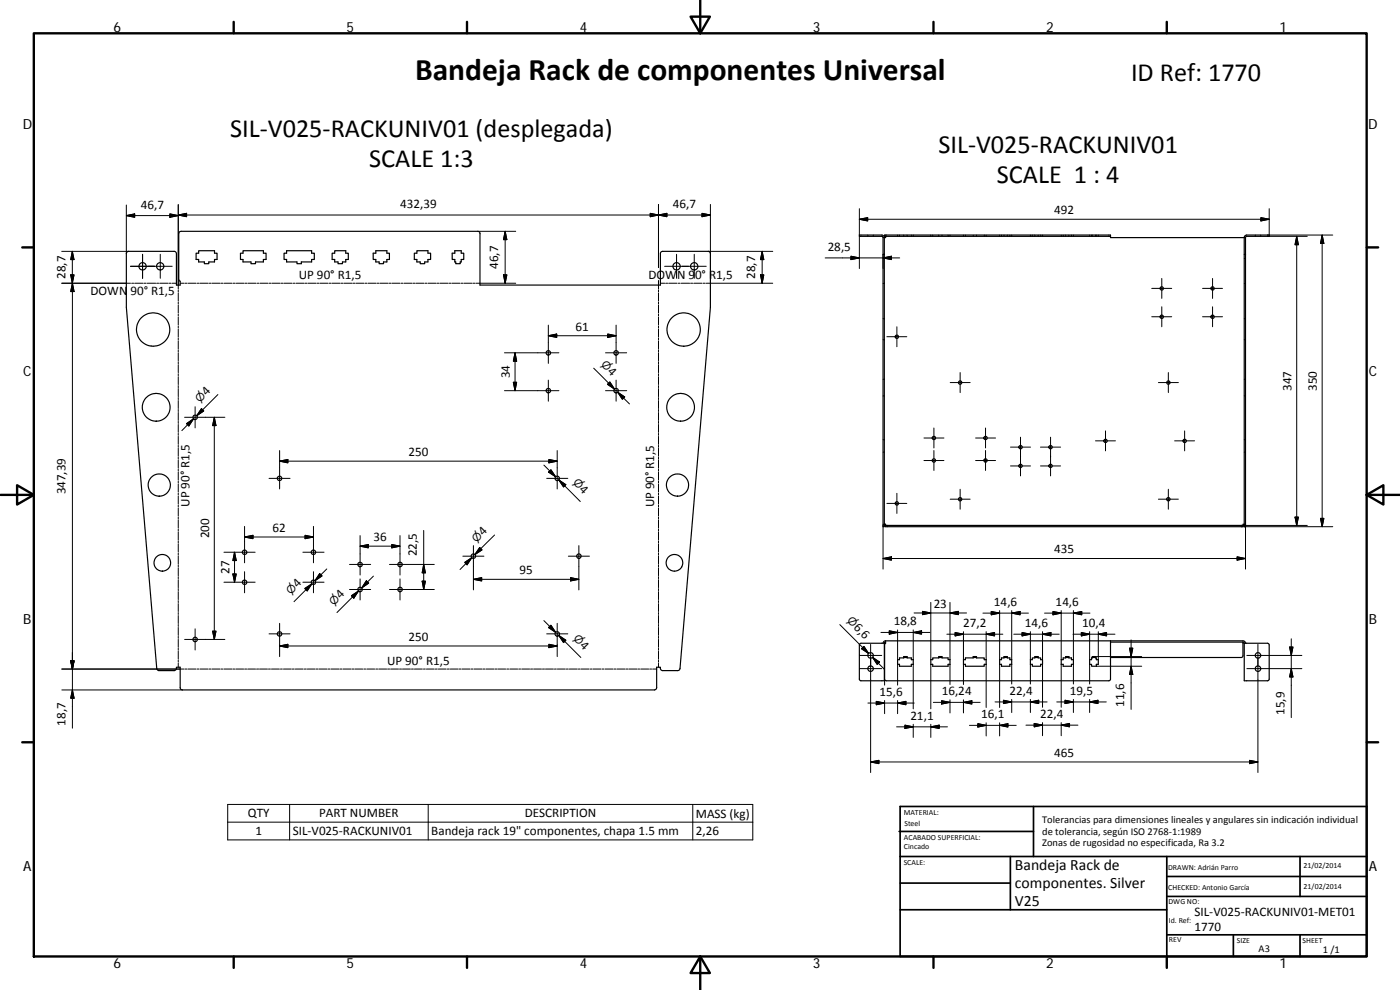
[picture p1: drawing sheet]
<svg xmlns="http://www.w3.org/2000/svg" width="420mm" height="297mm" viewBox="0 0 420 297" stroke-linecap="round" stroke-linejoin="round" font-family="sans-serif">
<g fill="none" stroke="#000" stroke-width=".3">
<path d="M18.5 75.4h20.1M21.7 75.4l.5 2.5h-1zM21.7 75.4v9.6M37.9 61.5v14.6M37.9 64.7l2.5-.5v1zM37.9 64.7h15.6M39.2 79.9h12.5M42.8 76.3v7.2M48.1 76.3v7.2M51 64.2l2.5 .5-2.5 .5zM53.5 64.5l2.5-.5v1zM53.5 64.5h159.7"/>
<path d="M53.5 61.3v25.4M143.4 69.4h11.4M151.6 69.4v15.6M151.6 69.4l.5 2.5h-1zM195.1 64l2.5 .5-2.5 .5zM197.6 64.5l2.5-.5v1zM197.6 61.3v19M199.5 79.9h12.5M203 76.3v7.2M208.4 76.3v7.2M210.7 64l2.5 .5-2.5 .5zM212.5 75.4h19.4"/>
<path d="M213.2 61.3v14.8M228.7 75.4v9.6M228.7 75.4l.5 2.5h-1zM247.6 77.4h22.4M255.4 76.9l2.5 .5-2.5 .5zM257.9 62.6v7.9M257.9 70.9v9.7M257.9 65.8l2.5-.5v1zM257.9 65.8h123M260.4 70.5v.2M260.4 70.8v.1M262.1 70.5v.2"/>
<path d="M262.1 70.8v.1M265 76.3v4.3M265 77.4l2.5-.5v1zM265 77.5h.1M265 71.3h.1M265.3 77.5h.1M265.3 71.3h.1M265.8 70.5v.2M265.8 70.8v.1M269.4 70.5v.2M269.4 70.8v.1M269.9 70.5v.2"/>
<path d="M269.9 70.8v.1M271.2 70.5v.2M271.2 70.8v.1M272.2 70.5v.2M272.2 70.8v.1M273.5 70.5v.2M273.5 70.8v.1M274.1 70.5v.2M274.1 70.8v.1M279.3 70.5v.2M279.3 70.8v.1M279.9 70.5v.2"/>
<path d="M279.9 70.8v.1M281.7 70.5v.2M281.7 70.8v.1M282.7 70.5v.2M282.7 70.8v.1M284.5 70.5v.2M284.5 70.8v.1M285.1 70.5v.2M285.1 70.8v.1M289.1 70.5v.2M289.1 70.8v.1M289.7 70.5v.2"/>
<path d="M289.7 70.8v.1M292.1 70.5v.2M292.1 70.8v.1M293.1 70.5v.2M293.1 70.8v.1M295.4 70.5v.2M295.4 70.8v.1M296 70.5v.2M296 70.8v.1M300 70.5v.2M300 70.8v.1M300.6 70.5v.2"/>
<path d="M300.6 70.8v.1M301.3 70.5v.2M301.3 70.8v.1M302.3 70.5v.2M302.3 70.8v.1M303.1 70.5v.2M303.1 70.8v.1M303.6 70.5v.2M303.6 70.8v.1M309.2 70.5v.2M309.2 70.8v.1M309.8 70.5v.2"/>
<path d="M309.8 70.8v.1M310.6 70.5v.2M310.6 70.8v.1M311.6 70.5v.2M311.6 70.8v.1M312.3 70.5v.2M312.3 70.8v.1M312.9 70.5v.2M312.9 70.8v.1M318.5 70.5v.2M318.5 70.8v.1M319.1 70.5v.2"/>
<path d="M319.1 70.8v.1M319.8 70.5v.2M319.8 70.8v.1M320.8 70.5v.2M320.8 70.8v.1M321.6 70.5v.2M321.6 70.8v.1M322.1 70.5v.2M322.1 70.8v.1M327 70.5v.2M327 70.8v.1M327.6 70.5v.2"/>
<path d="M327.6 70.8v.1M327.8 70.5v.2M327.8 70.8v.1M328.8 70.5v.2M328.8 70.8v.1M329 70.5v.2M329 70.8v.1M329.6 70.5v.2M329.6 70.8v.1M373.4 71.3h.1M373.4 77.5h.1M373.7 71.3h.1"/>
<path d="M373.7 77.5h.1M376.7 70.5v.2M376.7 70.8v.1M378.4 70.5v.2M378.4 70.8v.1M378.4 65.3l2.5 .5-2.5 .5zM380.4 70.5h19.6M380.4 70.9h11.9M380.9 62.6v7.9M389.2 70.9l.5 2.5h-1zM389.2 70.9v86.7M396.8 70.5v87.5"/>
<path d="M396.8 70.5l.5 2.5h-1zM18.5 85h20.7M21.2 82.5h1l-.5 2.5zM21.7 85l.5 2.5h-1zM21.7 85v133.5M39.5 85h.6M40.4 85h2.5M43.2 85h.7M44.2 85h2.5M47 85h.6M47.9 85h2.5M50.7 85h.7"/>
<path d="M51.7 85h1.2M53.5 87v.6M53.5 87.9v2.4M53.5 90.6v.6M53.5 91.5v2.4M53.5 94.2v.6M53.5 95.1v2.4M53.5 97.8v.6M53.5 98.7v2.4M54.1 85h1.2M55.6 85h.6M56.5 85h2.4"/>
<path d="M59.2 85h.6M60.1 85h2.4M62.8 85h.6M63.7 85h2.4M66.3 85h.7M67.3 85h2.3M70 85h.6M70.9 85h2.4M73.6 85h.6M74.5 85h2.4M77.2 85h.6M78.1 85h2.3"/>
<path d="M80.8 85h.6M81.7 85h2.4M84.4 85h.6M85.2 85h2.5M88 85h.6M88.9 85h2.4M91.6 85h.6M92.5 85h2.4M95.2 85h.6M96.1 85h2.4M98.8 85h.6M99.7 85h2.4"/>
<path d="M102.4 85h.6M103.3 85h2.4M105.9 85h.7M106.9 85h2.4M109.6 85h.6M110.5 85h2.4M113.2 85h.6M114.1 85h2.4M116.8 85h.6M117.7 85h2.3M120.4 85h.6M121.3 85h2.4"/>
<path d="M124 85h.6M124.9 85h2.4M127.6 85h.6M128.5 85h2.4M131.2 85h.6M132.1 85h2.4M134.8 85h.6M135.7 85h2.4M138.4 85h.6M139.3 85h2.4M142 85h.6M151.1 82.5h1l-.5 2.5z"/>
<path d="M154.8 85h-11.9M164.6 97.6v11.4M184.9 97.6v11.4M197.6 87v.6M197.6 87.9v2.4M197.6 90.6v.6M197.6 91.5v2.4M197.6 94.2v.6M197.6 95.1v2.4M197.6 97.8v.6M197.6 98.7v2.4M197.6 84.2v2.5"/>
<path d="M198.2 85h1.3M199.8 85h.6M200.7 85h2.5M203.5 85h.6M204.4 85h2.6M207.3 85h.6M208.2 85h2.5M211 85h.6M228.2 82.5h1l-.5 2.5zM231.9 85h-19.9M265 95.7h.1M265 85h.1"/>
<path d="M265.3 95.7h.1M265.3 85h.1M269.2 98v6M345.6 95h6.1M345.6 86.5h6.1M348.7 83.5v6M348.7 92.1v5.9M360.9 95h6M360.9 86.5h6M363.9 83.5v6M363.9 92.1v5.9M373.4 95.7h.1"/>
<path d="M373.4 85h.1M373.7 95.7h.1M373.7 85h.1M53.5 101.4v.6M53.5 102.3v2.3M53.5 104.9v.7M53.5 105.8v2.4M53.5 108.5v.6M53.5 109.4v2.4M53.5 112.1v.6M53.5 113v2.4M53.5 115.7v.6"/>
<path d="M53.5 116.6v2.4M53.5 119.3v.6M65.4 118.4l-6.4 6.3 1.8-1.7M154.1 114.7h1l-.5 2.5zM154.6 105.9v11.3M154.6 105.9l.5 2.5h-1zM164.6 100.7l2.5-.5v1zM164.6 100.7h20.3M164.6 114v6.4M167.7 105.9h-16.3M167.7 117.2h-16.3M178.2 110.5l6.2 6.2-1.7-1.7"/>
<path d="M181.7 105.9h6.4M181.7 117.2h6.4M182.4 100.2l2.5 .5-2.5 .5zM183 114.6l1.4 2.1-2.1-1.4zM184.9 114v6.4M185.4 117.7l3.5 3.5M185.4 117.7l2.1 1.4-.7 .7zM197.6 101.4v.6M197.6 102.3v2.3M197.6 104.9v.7M197.6 105.8v2.4M197.6 108.5v.6"/>
<path d="M197.6 109.4v2.4M197.6 112.1v.6M197.6 113v2.4M197.6 115.7v.6M197.6 116.6v2.4M197.6 119.3v.6M265 101.9h.1M265 118.8h.1M265 113.8h.1M265.3 101.9h.1M265.3 118.8h.1M265.3 113.8h.1"/>
<path d="M266.2 101h5.9M285.2 114.8h6M288.2 111.8v6M347.7 114.8h5.9M350.6 111.8v6M373.4 101.9h.1M373.4 118.8h.1M373.4 113.8h.1M373.7 101.9h.1M373.7 118.8h.1M373.7 113.8h.1M53.5 120.2v2.4"/>
<path d="M53.5 122.9v.6M53.5 123.8v2.4M53.5 126.4v.6M53.5 127.4v2.3M53.5 130v.6M53.5 130.9v2.4M53.5 133.6v.6M53.5 134.5v2.4M53.5 137.2v.6M53.5 138.1v2.4M55.4 125.2h12.1M56 127.1l2.1-1.4-1.4 2.1z"/>
<path d="M58.1 125.7l-3.5 3.5M58.6 122v6.4M60.5 122.6l.6 .7-2.1 1.4zM64.3 125.2v66.7M64.3 125.2l.5 2.5h-1zM83.9 138.4l2.5-.5v1zM83.9 138.4h83.3M83.9 135.2v11.5M163.2 139.6l3.6 3.5M164.7 137.9l2.5 .5-2.5 .5zM167.2 135.2v11.5M197.6 120.2v2.4"/>
<path d="M197.6 122.9v.6M197.6 123.8v2.4M197.6 126.4v.6M197.6 127.4v2.3M197.6 130v.6M197.6 130.9v2.4M197.6 133.6v.6M197.6 134.5v2.4M197.6 137.2v.6M197.6 138.1v2.4M265 135.7h.1M265 131.9h.1"/>
<path d="M265.3 135.7h.1M265.3 131.9h.1M277.3 138.2h6M277.3 131.4h6M280.3 128.4v6M280.3 135.2v6M292.8 138.2h6M292.8 131.4h6M295.8 128.4v6M295.8 135.2v6M303.3 139.8h6M303.3 134.2h6"/>
<path d="M306.3 131.2v11.6M312.3 139.8h6M312.3 134.2h6M315.3 131.2v11.6M328.8 132.3h6M331.8 129.3v6M352.5 132.3h6M355.5 129.3v6M373.4 135.7h.1M373.4 131.9h.1M373.7 135.7h.1M373.7 131.9h.1"/>
<path d="M53.5 140.8v.6M53.5 141.7v2.4M53.5 144.4v.5M53.5 145.3v2.3M53.5 148v.5M53.5 148.8v2.4M53.5 151.5v.6M53.5 152.4v2.4M53.5 155.1v.6M53.5 156v2.4M53.5 158.7v.6M53.5 159.6v2.4"/>
<path d="M73.4 157.9v11M80.7 143.5h6.3M94.1 157.9v11M127.2 159.2v17.7M164.1 143.5h6.3M164.6 141.6l.7-.7 1.5 2.2zM167.7 144l2.1 1.4-.7 .7zM169.5 145.8l-1.8-1.8 6.4 6.5M197.6 140.8v.6M197.6 141.7v2.4M197.6 144.4v.5M197.6 145.3v2.3"/>
<path d="M197.6 148v.5M197.6 148.8v2.4M197.6 151.5v.6M197.6 152.4v2.4M197.6 155.1v.6M197.6 156v2.4M197.6 158.7v.6M197.6 159.6v2.4M265 157.3h.1M265 157.6v13.2M265.3 157.3h.1M266.2 151h5.9"/>
<path d="M269.2 148v6.1M285.2 149.8h6M288.2 146.8v6M347.7 149.8h5.9M350.6 146.8v6M372.5 158h27.5M372.5 157.6h19.8M373.4 157.3h.1M373.7 157.3h.1M373.8 157.6v13.2M388.7 155.2h1l-.5 2.4zM396.3 155.5h1l-.5 2.5z"/>
<path d="M53.5 162.3v.6M53.5 163.2v2.3M53.5 165.9v.6M53.5 166.8v2.4M53.5 169.4v.7M53.5 170.3v2.4M53.5 173v.6M53.5 173.9v2.4M53.5 176.6v.6M53.5 177.5v2.4M69.9 172.2h1l-.5 2.5zM70.4 165.7v9"/>
<path d="M70.4 165.7l.5 2.5h-1zM73.4 161.1l2.5-.5v1zM73.4 161.1h20.7M73.4 171.5v6.4M76.6 165.7h-9.4M76.6 174.7h-9.4M90.9 165.7h6.3M90.9 174.7h6.3M91.5 176.6l2.1-1.4-1.4 2.1zM91.6 160.6l2.5 .5-2.5 .5zM91.8 176.9l1.8-1.7-5.4 5.3M94.1 171.5v6.4"/>
<path d="M95.9 172.1l.8 .7-2.2 1.4zM98.1 170.7l-3.6 3.5M104.9 176.9h6.3M104.9 169.4h6.3M105.5 178.8l2.1-1.5-1.4 2.2zM105.8 179.1l1.8-1.8-6.5 6.5M108.1 163.9l2.4-.5v1zM108.1 163.9h11.9M108.1 160.7v11.8M108.1 173.7v6.3M109.9 174.3l.7 .7-2 1.4zM112.1 172.9l-3.5 3.5"/>
<path d="M116.9 176.9h13.4M116.9 169.4h13.4M117.6 163.4l2.4 .5-2.4 .5zM120 160.7v11.8M120 173.7v6.3M126.7 174.4h1l-.5 2.5zM127.2 169.4l.5 2.5h-1zM138.9 166.9h6.3M139.5 168.7l2.1-1.4-1.4 2.2zM141.6 167.3l-3.5 3.6M142.1 173.8l2.5-.5v1zM142.1 173.8h31.6"/>
<path d="M142.1 163.7v13.3M144 164.3l.7 .7-2.2 1.4zM148.4 160.5l-5.9 5.9 1.8-1.8M170.6 166.9h6.3M171.2 173.3l2.5 .5-2.5 .5zM173.7 163.7v13.3M197.6 162.3v.6M197.6 163.2v2.3M197.6 165.9v.6M197.6 166.8v2.4M197.6 169.4v.7M197.6 170.3v2.4"/>
<path d="M197.6 173v.6M197.6 173.9v2.4M197.6 176.6v.6M197.6 177.5v2.4M265 167.6l2.5-.5v1zM265 167.6h108.8M371.3 167.1l2.5 .5-2.5 .5zM21.2 198.3h1l-.5 2.4zM53.5 180.2v.6M53.5 181.1v2.4M53.5 183.8v.6M53.5 184.7v2.4"/>
<path d="M53.5 187.4v.6M53.5 188.3v2.3M53.5 190.9v.6M53.5 191.8v2.4M53.5 194.5v.6M53.5 195.4v2.4M53.5 198.1v.6M53.5 199v1.2M55.4 191.9h12.1M58.6 188.7v6.3M63.8 189.4h1l-.5 2.5zM80.7 190.2h6.3"/>
<path d="M83.9 193.8l2.5-.5v1zM83.9 193.8h83.3M83.9 187v10M163.2 186.2l3.6 3.5M164.1 190.2h6.3M164.6 188.3l.7-.7 1.5 2.1zM164.7 193.3l2.5 .5-2.5 .5zM167.2 187v10M167.7 190.7l2.1 1.4-.7 .7zM169.5 192.4l-1.8-1.7 6.6 6.6M197.6 180.2v.6M197.6 181.1v2.4"/>
<path d="M197.6 183.8v.6M197.6 184.7v2.4M197.6 187.4v.6M197.6 188.3v2.3M197.6 190.9v.6M197.6 191.8v2.4M197.6 194.5v.6M197.6 195.4v2.4M197.6 198.1v.6M197.6 199v1.2M252 187.4l8.7 8.7-1.8-1.8M257.9 196.7h6.7"/>
<path d="M258.6 194.6l.7-.6 1.4 2.1zM261.3 193.3v38.5M261.9 197.2l3.5 3.6M261.9 197.2l2.1 1.4-.7 .7zM264.4 189.8h14.7M266.9 189.3l2.5 .5-2.5 .5zM269.4 189v8.9M269.4 199.3v6.3M274.1 199.3v13.4M274.1 189.8l2.5-.5v1zM274.1 189v8.9M274.3 183.9h15.8"/>
<path d="M276.8 183.4l2.5 .5-2.5 .5zM279.3 180.7v17.2M279.3 199.3v13.4M284.2 190.3h16.8M285.1 180.7v17.2M285.1 183.9l2.5-.5v1zM285.1 199.3v6.1M286.6 189.8l2.5 .5-2.5 .5zM289.1 189.5v8.4M289.1 199.3v6.1M295 184h13.6M296 189.5v8.4"/>
<path d="M296 199.3v13M296 190.3l2.5-.5v1zM297.5 183.5l2.5 .5-2.5 .5zM300 183.2v14.7M300 199.3v13M303.6 184l2.5-.5v1zM303.6 183.2v14.7M303.6 199.3v5.9M304.2 190.3h13.7M306.7 189.8l2.5 .5-2.5 .5zM309.2 189.5v8.4M309.2 199.3v5.9"/>
<path d="M312.9 189.5v8.4M312.9 199.3v12.9M312.9 190.3l2.5-.5v1zM313.5 184h13.6M316 183.5l2.5 .5-2.5 .5zM318.5 183.2v14.7M318.5 199.3v12.9M322 190.3h12.6M322.1 183.2v14.7M322.1 199.3v5.9M322.1 184l2.5-.5v1zM324.5 189.8l2.5 .5-2.5 .5z"/>
<path d="M327 189.5v8.4M327 199.3v5.9M328.8 197h13.8M329 199.9h13.6M329.6 189.5v8.4M329.6 190.3l2.5-.5v1zM339 194.5h1l-.5 2.5zM339.5 192v20.9M339.5 199.9l.5 2.5h-1zM374.2 196.7h16.5M377.5 193.3v38.5M387 194.1h1l-.5 2.6z"/>
<path d="M387.5 191.7v23.6M18.6 207h36.1M21.7 207l.5 2.5h-1zM55.3 200.7h-36.7M55.6 200.7h.5M56.4 200.7h2.4M59.1 200.7h.6M60 200.7h2.4M62.7 200.7h.6M63.6 200.7h2.4M66.3 200.7h.6M67.2 200.7h2.4"/>
<path d="M69.9 200.7h.6M70.7 200.7h2.4M73.4 200.7h.6M74.3 200.7h2.4M77 200.7h.6M77.9 200.7h2.4M80.6 200.7h.6M81.5 200.7h2.4M84.2 200.7h.5M85.1 200.7h2.3M87.7 200.7h.6M88.6 200.7h2.4"/>
<path d="M91.3 200.7h.6M92.2 200.7h2.4M94.9 200.7h.6M95.8 200.7h2.4M98.5 200.7h.5M99.3 200.7h2.4M102 200.7h.6M102.9 200.7h2.4M105.6 200.7h.6M106.5 200.7h2.4M109.2 200.7h.6M110.1 200.7h2.3"/>
<path d="M112.8 200.7h.5M113.7 200.7h2.3M116.3 200.7h.6M117.2 200.7h2.4M119.9 200.7h.6M120.8 200.7h2.4M123.5 200.7h.6M124.4 200.7h2.4M127.1 200.7h.5M128 200.7h2.3M130.6 200.7h.6M131.5 200.7h2.4"/>
<path d="M134.2 200.7h.6M135.1 200.7h2.4M137.8 200.7h.6M138.7 200.7h2.4M141.4 200.7h.6M142.2 200.7h2.4M144.9 200.7h.6M145.8 200.7h2.4M148.5 200.7h.6M149.4 200.7h2.4M152.1 200.7h.6M153 200.7h2.4"/>
<path d="M155.7 200.7h.5M156.6 200.7h2.4M159.2 200.7h.6M160.1 200.7h2.4M162.8 200.7h.6M163.7 200.7h2.4M166.4 200.7h.6M167.3 200.7h2.4M170 200.7h.5M170.8 200.7h2.4M173.5 200.7h.6M174.4 200.7h2.4"/>
<path d="M177.1 200.7h.6M178 200.7h2.4M180.7 200.7h.6M181.6 200.7h2.4M184.3 200.7h.6M185.2 200.7h2.3M187.8 200.7h.6M188.7 200.7h2.4M191.4 200.7h.6M192.3 200.7h2.4M195 200.7h.6M195.9 200.7h1.2"/>
<path d="M257.9 200.6h6.7M260.5 210.9h13.9M263 210.4l2.5 .5-2.5 .6zM265.5 203.8v1.8M265.5 210.2v3.9M269.1 218.1h15.2M269.4 210.2v3.9M269.4 210.9l2.5-.5v1.1zM271.6 217.6l2.5 .5-2.5 .5zM274.1 217.3v4M279.3 217.3v4M279.3 218.1l2.6-.5v1z"/>
<path d="M280.1 210.7h14.1M282.6 210.2l2.5 .5-2.5 .5zM285.1 210v3.9M289.1 210.7l2.6-.5v1zM289.1 210v3.9M290.9 217.6h14.1M293.5 217.1l2.5 .5-2.5 .5zM296 216.9v3.9M298.6 210.6h15.7M300 217.6l2.5-.5v1zM300 216.9v3.9M301.1 210.1l2.5 .5-2.5 .5z"/>
<path d="M303.6 209.8v4M307.9 217.6h15.6M309.2 210.6l2.5-.5v1zM309.2 209.8v4M310.4 217.1l2.5 .5-2.5 .5zM312.9 216.8v3.9M317.2 210.6h14.8M318.5 217.6l2.5-.5v1zM318.5 216.8v3.9M319.6 210.1l2.5 .5-2.5 .5zM322.1 209.8v4M327 209.8v4"/>
<path d="M327 210.6l2.5-.5v1zM374.2 200.6h16.5M387.5 200.6l.5 2.5h-1zM261.3 228.6l2.5-.5v1zM261.3 228.6h116.2M375 228.1l2.5 .5-2.5 .5zM68.3 241.4h157.6v10.6h-157.6zM68.3 246.7h157.6M86.9 241.4v10.6M128.5 241.4v10.6M207.9 241.4v10.6"/>
</g>
<g fill="none" stroke="#000" stroke-width=".36">
<path d="M38.1 75.6l.5-.2 14 .1 .3 .6v9.4h1.2v-1.1l-.5-.6v-13.7l.3-.5 .4-.2h89.1l.5 .2 .1 .5v15.4h54.2v-9.4l.3-.6h14.4l.3 .6v16.1l-9.3 108.8-.5 .2h-4.5l-.6-.3-.1-.7h-1.1v6.1l-.2 .5-.5 .2-142-.1-.3-.6v-6.1h-1.2l-.1 .7-.6 .3h-4.5l-.4-.1-.3-.5-9.1-108.4v-16.1zM58.9 76h.7v-.8h4.8v.8h.7v1.9h-.7v.7h-1.7v.5h-1.4v-.5h-1.7v-.7h-.7zM72.2 76h.7v-.8h6.1v.8h.9v1.9h-.9v.7h-2.3v.5h-1.4v-.5h-2.4v-.7h-.7zM85.2 76h.8v-.8h7.5v.8h.8v1.9h-.8v.7h-3.1v.5h-1.3v-.5h-3.1v-.7h-.8zM99.7 76h.7v-.8h3.4v.8h.7v1.9h-.7v.7h-1v.5h-1.4v-.5h-1v-.7h-.7zM112 76h.8v-.8h3.3v.8h.8v1.9h-.8v.7h-1v.5h-1.3v-.5h-1v-.7h-.8zM124.3 76h.8v-.8h3.3v.8h.8v1.9h-.8v.7h-.9v.5h-1.4v-.5h-1v-.7h-.8zM135.7 76h.8v-.8h1.9v.8h.8v1.9h-.8v.7h-.3v.5h-1.3v-.5h-.3v-.7h-.8zM265.4 71.3v86.7h-.4v-81.7h.4M265.5 70.5h67.8v.4h-67.8zM265.8 70.9v.4h-.4l-.2-.5-.5-.3h-6.8v.4l7 .1 .1 5.3M333.3 70.9v.4h40.1"/>
<path d="M373.4 71.3v5M373.4 71.3l.2-.5 .5-.3h6.8v.4h-6.8l-.3 .4v86.7h-.4v-81.7h.4M265.4 157.3h.4v.3M265.8 157.6h107.2v.4h-107.2zM373.4 157.3h-.4v.3M258 193.2l.4-.2h7v11.3h-7l-.4-.3zM265.8 192.7l-.4 .3M265.8 192.3l-.6 .2-.2 .5M265.8 192.3v.7l-.3 .5v10.3l.5 .5 66.9-.1 .4-.4v-11.5M265.8 192.3h107.2l.6 .2 .2 .5M269.4 197.9h.5v-.5h1.3v-.4h1v.4h1.3v.5h.6v1.4h-.6v.6h-3.6v-.6h-.5zM271.2 197.3h1"/>
<path d="M279.3 197.9h.6v-.5h1.8v-.4h1v.4h1.8v.5h.6v1.4h-.6v.6h-4.6v-.6h-.6zM281.7 197.3h1M289.1 197.9h.6v-.5h2.4v-.4h1v.4h2.3v.5h.6v1.4h-.6v.6h-5.7v-.6h-.6zM292.1 197.3h1M300 197.9h.6v-.5h.7v-.4h1v.4h.8v.5h.5v1.4h-.5v.6h-2.5v-.6h-.6zM301.3 197.3h1M309.2 197.9h.6v-.5h.8v-.4h1v.4h.7v.5h.6v1.4h-.6v.6h-2.5v-.6h-.6zM310.6 197.3h1M318.5 197.9h.6v-.5h.7v-.4h1v.4h.8v.5h.5v1.4h-.5v.6h-2.5v-.6h-.6zM319.8 197.3h1M327.8 197h1l.2 .9h.6v1.4h-.6v.6h-1.4v-.6h-.6v-1.4h.6zM327.8 197.3h1"/>
<path d="M333.3 192.7h39.7M373 192.7l.4 .3M373 192.7v4.1l-.5 .5h-39.2M373.4 193h7l.4 .2 .1 10.6-.3 .4-7.2 .1z"/>
<circle cx="42.8" cy="79.9" r="1.09"/>
<circle cx="48.1" cy="79.9" r="1.09"/>
<circle cx="203" cy="79.9" r="1.09"/>
<circle cx="208.3" cy="79.9" r="1.09"/>
<circle cx="45.9" cy="98.9" r="5"/>
<circle cx="205.2" cy="98.9" r="5"/>
<circle cx="348.7" cy="95" r=".5"/>
<circle cx="348.7" cy="86.5" r=".5"/>
<circle cx="363.9" cy="86.5" r=".5"/>
<circle cx="363.9" cy="95" r=".5"/>
<circle cx="164.6" cy="117.2" r=".67"/>
<circle cx="164.6" cy="105.9" r=".67"/>
<circle cx="184.9" cy="105.9" r=".66"/>
<circle cx="184.9" cy="117.2" r=".68"/>
<circle cx="269.2" cy="101" r=".5"/>
<circle cx="288.1" cy="114.8" r=".5"/>
<circle cx="350.7" cy="114.8" r=".49"/>
<circle cx="46.9" cy="122.2" r="4.2"/>
<circle cx="58.6" cy="125.2" r=".67"/>
<circle cx="204.3" cy="122.2" r="4.2"/>
<circle cx="280.3" cy="138.2" r=".5"/>
<circle cx="280.3" cy="131.4" r=".5"/>
<circle cx="295.8" cy="131.4" r=".5"/>
<circle cx="295.8" cy="138.2" r=".5"/>
<circle cx="306.3" cy="139.8" r=".5"/>
<circle cx="306.3" cy="134.2" r=".5"/>
<circle cx="315.3" cy="134.2" r=".5"/>
<circle cx="315.3" cy="139.8" r=".5"/>
<circle cx="331.8" cy="132.3" r=".5"/>
<circle cx="355.5" cy="132.3" r=".5"/>
<circle cx="47.8" cy="145.5" r="3.3"/>
<circle cx="83.9" cy="143.5" r=".67"/>
<circle cx="167.2" cy="143.5" r=".67"/>
<circle cx="203.3" cy="145.5" r="3.3"/>
<circle cx="269.2" cy="151" r=".51"/>
<circle cx="288.1" cy="149.8" r=".5"/>
<circle cx="350.7" cy="149.8" r=".49"/>
<circle cx="48.7" cy="168.9" r="2.49"/>
<circle cx="73.4" cy="165.7" r=".66"/>
<circle cx="73.4" cy="174.7" r=".65"/>
<circle cx="94.1" cy="165.7" r=".67"/>
<circle cx="94.1" cy="174.7" r=".66"/>
<circle cx="108.1" cy="176.9" r=".67"/>
<circle cx="108.1" cy="169.4" r=".67"/>
<circle cx="120.1" cy="169.4" r=".67"/>
<circle cx="120.1" cy="176.9" r=".67"/>
<circle cx="142.1" cy="166.9" r=".66"/>
<circle cx="173.7" cy="166.9" r=".66"/>
<circle cx="202.4" cy="168.9" r="2.49"/>
<circle cx="58.6" cy="191.9" r=".66"/>
<circle cx="83.9" cy="190.2" r=".67"/>
<circle cx="167.2" cy="190.2" r=".67"/>
<circle cx="261.3" cy="196.6" r=".84"/>
<circle cx="377.5" cy="196.6" r=".84"/>
<circle cx="261.3" cy="200.6" r=".83"/>
<circle cx="377.5" cy="200.6" r=".83"/>
</g>
<g fill="none" stroke="#000" stroke-width=".71">
<path d="M10.1 10h400.1v277h-400.1zM70.1 6.6v3.4M140.2 6.6v3.4M207.3 5h5.8l-2.9 5zM210.2 0v10M280.2 6.6v3.4M350.2 6.6v3.4M6.7 74.2h3.4M410.2 74.2h3.4M.2 148.5h9.9M5.1 145.6l5 2.9-5 2.9zM410.2 148.5l5-2.9v5.8z"/>
<path d="M410.2 148.5h9.9M6.7 222.7h3.4M410.2 222.7h3.4M70.1 287v3.4M140.2 287v3.4M210.2 287l2.9 5h-5.8zM210.2 287v10M280.2 287v3.4M350.2 287v3.4"/>
</g>
<g fill="none" stroke="#000" stroke-width=".51">
<path d="M269.8 249.5h40.4M270.1 257h140.1M270.1 242h140.1v45h-140.1zM303.2 257v16M310.2 242v15M350.2 257v30M390.2 257v12M270.1 273h80.1M270.1 265h33.1M350.2 269h60M350.2 263h60M350.2 280.5h60"/>
<path d="M370.2 280.5v6.5M390.2 280.5v6.5"/>
</g>
<g fill="#000" stroke="#000" stroke-width=".3">
<path d="M21.7 75.4l.5 2.5h-1zM37.9 64.7l2.5-.5v1zM51 64.2l2.5 .5-2.5 .5zM53.5 64.5l2.5-.5v1zM151.6 69.4l.5 2.5h-1zM195.1 64l2.5 .5-2.5 .5zM197.6 64.5l2.5-.5v1zM210.7 64l2.5 .5-2.5 .5zM228.7 75.4l.5 2.5h-1zM255.4 76.9l2.5 .5-2.5 .5zM257.9 65.8l2.5-.5v1zM265 77.4l2.5-.5v1z"/>
<path d="M378.4 65.3l2.5 .5-2.5 .5zM389.2 70.9l.5 2.5h-1zM396.8 70.5l.5 2.5h-1zM21.2 82.5h1l-.5 2.5zM21.7 85l.5 2.5h-1zM151.1 82.5h1l-.5 2.5zM228.2 82.5h1l-.5 2.5zM154.1 114.7h1l-.5 2.5zM154.6 105.9l.5 2.5h-1zM164.6 100.7l2.5-.5v1zM183 114.6l1.4 2.1-2.1-1.4zM182.4 100.2l2.5 .5-2.5 .5z"/>
<path d="M185.4 117.7l2.1 1.4-.7 .7zM56 127.1l2.1-1.4-1.4 2.1zM60.5 122.6l.6 .7-2.1 1.4zM64.3 125.2l.5 2.5h-1zM83.9 138.4l2.5-.5v1zM164.7 137.9l2.5 .5-2.5 .5zM164.6 141.6l.7-.7 1.5 2.2zM167.7 144l2.1 1.4-.7 .7zM388.7 155.2h1l-.5 2.4zM396.3 155.5h1l-.5 2.5zM69.9 172.2h1l-.5 2.5zM70.4 165.7l.5 2.5h-1z"/>
<path d="M73.4 161.1l2.5-.5v1zM91.6 160.6l2.5 .5-2.5 .5zM91.5 176.6l2.1-1.4-1.4 2.1zM95.9 172.1l.8 .7-2.2 1.4zM105.5 178.8l2.1-1.5-1.4 2.2zM109.9 174.3l.7 .7-2 1.4zM108.1 163.9l2.4-.5v1zM117.6 163.4l2.4 .5-2.4 .5zM126.7 174.4h1l-.5 2.5zM127.2 169.4l.5 2.5h-1zM139.5 168.7l2.1-1.4-1.4 2.2zM144 164.3l.7 .7-2.2 1.4z"/>
<path d="M142.1 173.8l2.5-.5v1zM171.2 173.3l2.5 .5-2.5 .5zM265 167.6l2.5-.5v1zM371.3 167.1l2.5 .5-2.5 .5zM21.2 198.3h1l-.5 2.4zM63.8 189.4h1l-.5 2.5zM83.9 193.8l2.5-.5v1zM164.6 188.3l.7-.7 1.5 2.1zM164.7 193.3l2.5 .5-2.5 .5zM167.7 190.7l2.1 1.4-.7 .7zM258.6 194.6l.7-.6 1.4 2.1zM261.9 197.2l2.1 1.4-.7 .7z"/>
<path d="M266.9 189.3l2.5 .5-2.5 .5zM274.1 189.8l2.5-.5v1zM276.8 183.4l2.5 .5-2.5 .5zM286.6 189.8l2.5 .5-2.5 .5zM285.1 183.9l2.5-.5v1zM297.5 183.5l2.5 .5-2.5 .5zM296 190.3l2.5-.5v1zM303.6 184l2.5-.5v1zM306.7 189.8l2.5 .5-2.5 .5zM312.9 190.3l2.5-.5v1zM316 183.5l2.5 .5-2.5 .5zM324.5 189.8l2.5 .5-2.5 .5z"/>
<path d="M322.1 184l2.5-.5v1zM329.6 190.3l2.5-.5v1zM339 194.5h1l-.5 2.5zM387 194.1h1l-.5 2.6zM21.7 207l.5 2.5h-1zM263 210.4l2.5 .5-2.5 .6zM271.6 217.6l2.5 .5-2.5 .5zM269.4 210.9l2.5-.5v1.1zM279.3 218.1l2.6-.5v1zM282.6 210.2l2.5 .5-2.5 .5zM289.1 210.7l2.6-.5v1zM293.5 217.1l2.5 .5-2.5 .5z"/>
<path d="M301.1 210.1l2.5 .5-2.5 .5zM300 217.6l2.5-.5v1zM310.4 217.1l2.5 .5-2.5 .5zM309.2 210.6l2.5-.5v1zM319.6 210.1l2.5 .5-2.5 .5zM318.5 217.6l2.5-.5v1zM327 210.6l2.5-.5v1zM339.5 199.9l.5 2.5h-1zM387.5 200.6l.5 2.5h-1zM261.3 228.6l2.5-.5v1zM375 228.1l2.5 .5-2.5 .5z"/>
</g>
<text font-size="9.4" x="124.6" y="24.2">Bandeja Rack de componentes Universal</text>
<g font-size="7.9">
<text x="339.4" y="24.4">ID Ref: 1770</text>
<text x="69.1" y="41">SIL‐V025‐RACKUNIV01 (desplegada)</text>
<text x="281.6" y="45.8">SIL‐V025‐RACKUNIV01</text>
<text x="110.8" y="50">SCALE 1:3</text>
<text x="299.2" y="54.8">SCALE 1 : 4</text>
</g>
<g font-size="4.7">
<text x="304.6" y="261.2">Bandeja Rack de</text>
<text x="304.6" y="266.6">componentes. Silver</text>
<text x="304.6" y="272">V25</text>
</g>
<g font-size="4.2">
<text x="34" y="9.6">6</text>
<text x="104" y="9.6">5</text>
<text x="174" y="9.6">4</text>
<text x="244" y="9.6">3</text>
<text x="314" y="9.6">2</text>
<text x="384" y="9.6">1</text>
<text x="6.8" y="38.7">D</text>
<text x="410.6" y="38.7">D</text>
<text x="7" y="112.9">C</text>
<text x="410.8" y="112.9">C</text>
<text x="7" y="187.1">B</text>
<text x="410.8" y="187.1">B</text>
<text x="7" y="261.3">A</text>
<text x="410.8" y="261.3">A</text>
<text x="34" y="290.4">6</text>
<text x="104" y="290.4">5</text>
<text x="174" y="290.4">4</text>
<text x="244" y="290.4">3</text>
<text x="314" y="290.4">2</text>
<text x="384" y="290.4">1</text>
</g>
<g font-size="3.9">
<text x="42.3" y="62.6">46,7</text>
<text x="120.1" y="62.5">432,39</text>
<text x="201.9" y="62.5">46,7</text>
<text x="316.4" y="64.3">492</text>
<text x="248.4" y="75.3">28,5</text>
<text x="19.6" y="83.7" transform="rotate(-90 19.6 83.7)">28,7</text>
<text x="89.7" y="83.7">UP 90° R1,5</text>
<text x="149.6" y="80.7" transform="rotate(-90 149.6 80.7)">46,7</text>
<text x="194.6" y="83.7">DOWN 90° R1,5</text>
<text x="226.6" y="83.7" transform="rotate(-90 226.6 83.7)">28,7</text>
<text x="27.2" y="88.4">DOWN</text>
<text x="39.1" y="88.4">90° R1,5</text>
<text x="172.8" y="99.2">61</text>
<text x="153" y="113.6" transform="rotate(-90 153 113.6)">34</text>
<text x="182.2" y="111.5" transform="rotate(45 182.2 111.5)">4</text>
<text x="61.9" y="118.8" transform="rotate(-45 61.9 118.8)">4</text>
<text x="387.6" y="117.3" transform="rotate(-90 387.6 117.3)">347</text>
<text x="395.2" y="117.3" transform="rotate(-90 395.2 117.3)">350</text>
<text x="122.6" y="136.8">250</text>
<text x="19.7" y="148.4" transform="rotate(-90 19.7 148.4)">347,39</text>
<text x="173.7" y="147" transform="rotate(45 173.7 147)">4</text>
<text x="56.9" y="152" transform="rotate(-90 56.9 152)">UP 90° R1,5</text>
<text x="196.3" y="152.2" transform="rotate(-90 196.3 152.2)">UP 90° R1,5</text>
<text x="62.8" y="161.5" transform="rotate(-90 62.8 161.5)">200</text>
<text x="81.8" y="159.6">62</text>
<text x="145" y="160.9" transform="rotate(-45 145 160.9)">4</text>
<text x="112.1" y="162.3">36</text>
<text x="125.1" y="166.9" transform="rotate(-90 125.1 166.9)">22,5</text>
<text x="316.4" y="166">435</text>
<text x="68.9" y="172.2" transform="rotate(-90 68.9 172.2)">27</text>
<text x="155.9" y="172.3">95</text>
<text x="89.2" y="176.5" transform="rotate(-45 89.2 176.5)">4</text>
<text x="102.1" y="179.7" transform="rotate(-45 102.1 179.7)">4</text>
<text x="280.2" y="182.3">23</text>
<text x="298.3" y="181.9">14,6</text>
<text x="316.8" y="181.9">14,6</text>
<text x="256" y="188.4" transform="rotate(45 256 188.4)">6,6</text>
<text x="268.2" y="187.7">18,8</text>
<text x="289.1" y="188.2">27,2</text>
<text x="307.6" y="188.2">14,6</text>
<text x="324.8" y="188.2">10,4</text>
<text x="122.6" y="192.2">250</text>
<text x="173.9" y="193.8" transform="rotate(45 173.9 193.8)">4</text>
<text x="116.2" y="199.4">UP 90° R1,5</text>
<text x="263.9" y="208.9">15,6</text>
<text x="282.6" y="208.7">16,24</text>
<text x="302.9" y="208.5">22,4</text>
<text x="321.1" y="208.5">19,5</text>
<text x="273.2" y="216">21,1</text>
<text x="294.5" y="215.6">16,1</text>
<text x="312.2" y="215.5">22,4</text>
<text x="337.4" y="212.1" transform="rotate(-90 337.4 212.1)">11,6</text>
<text x="385.5" y="214.5" transform="rotate(-90 385.5 214.5)">15,9</text>
<text x="19.7" y="217.7" transform="rotate(-90 19.7 217.7)">18,7</text>
<text x="316.4" y="227">465</text>
<text x="74.4" y="245.3">QTY</text>
<text x="95.8" y="245.3">PART NUMBER</text>
<text x="157.5" y="245.3">DESCRIPTION</text>
<text x="208.8" y="245.4">MASS (kg)</text>
<text x="76.6" y="250.6">1</text>
<text x="87.9" y="250.6">SIL‐V025‐RACKUNIV01</text>
<text x="129.4" y="250.7">Bandeja rack 19&quot; componentes, chapa 1.5 mm</text>
<text x="208.8" y="250.6">2,26</text>
<text x="358.5" y="274.9">SIL‐V025‐RACKUNIV01‐MET01</text>
<text x="358.5" y="279.4">1770</text>
</g>
<g font-size="3.3">
<text x="180.2" y="109.5" transform="rotate(45 180.2 109.5)">⌀</text>
<text x="60" y="120.8" transform="rotate(-45 60 120.8)">⌀</text>
<text x="171.8" y="145" transform="rotate(45 171.8 145)">⌀</text>
<text x="143" y="162.9" transform="rotate(-45 143 162.9)">⌀</text>
<text x="87.3" y="178.5" transform="rotate(-45 87.3 178.5)">⌀</text>
<text x="100.2" y="181.7" transform="rotate(-45 100.2 181.7)">⌀</text>
<text x="171.9" y="191.8" transform="rotate(45 171.9 191.8)">⌀</text>
<text x="254.1" y="186.4" transform="rotate(45 254.1 186.4)">⌀</text>
</g>
<g font-size="3.1">
<text x="312.8" y="246.8">Tolerancias para dimensiones lineales y angulares sin indicación individual</text>
<text x="312.8" y="250.4">de tolerancia, según ISO 2768‐1:1989</text>
<text x="312.8" y="254">Zonas de rugosidad no especificada, Ra 3.2</text>
<text x="377.7" y="285.6">A3</text>
<text x="397" y="285.9">1 /1</text>
</g>
<g font-size="2.4">
<text x="271.2" y="244.4">MATERIAL:</text>
<text x="271.3" y="251.9">ACABADO SUPERFICIAL:</text>
<text x="271.4" y="247.9">Steel</text>
<text x="271.3" y="254.6">Cincado</text>
<text x="271.2" y="259.7">SCALE:</text>
<text x="350.6" y="260.9">DRAWN: Adrián Parro</text>
<text x="391.2" y="260.6">21/02/2014</text>
<text x="350.6" y="267">CHECKED: Antonio García</text>
<text x="391.2" y="266.6">21/02/2014</text>
<text x="350.7" y="271.4">DWG NO:</text>
<text x="350.8" y="276.8">Id. Ref:</text>
<text x="350.8" y="282.8">REV</text>
<text x="371.2" y="282.9">SIZE</text>
<text x="390.9" y="282.9">SHEET</text>
</g>
</svg>
